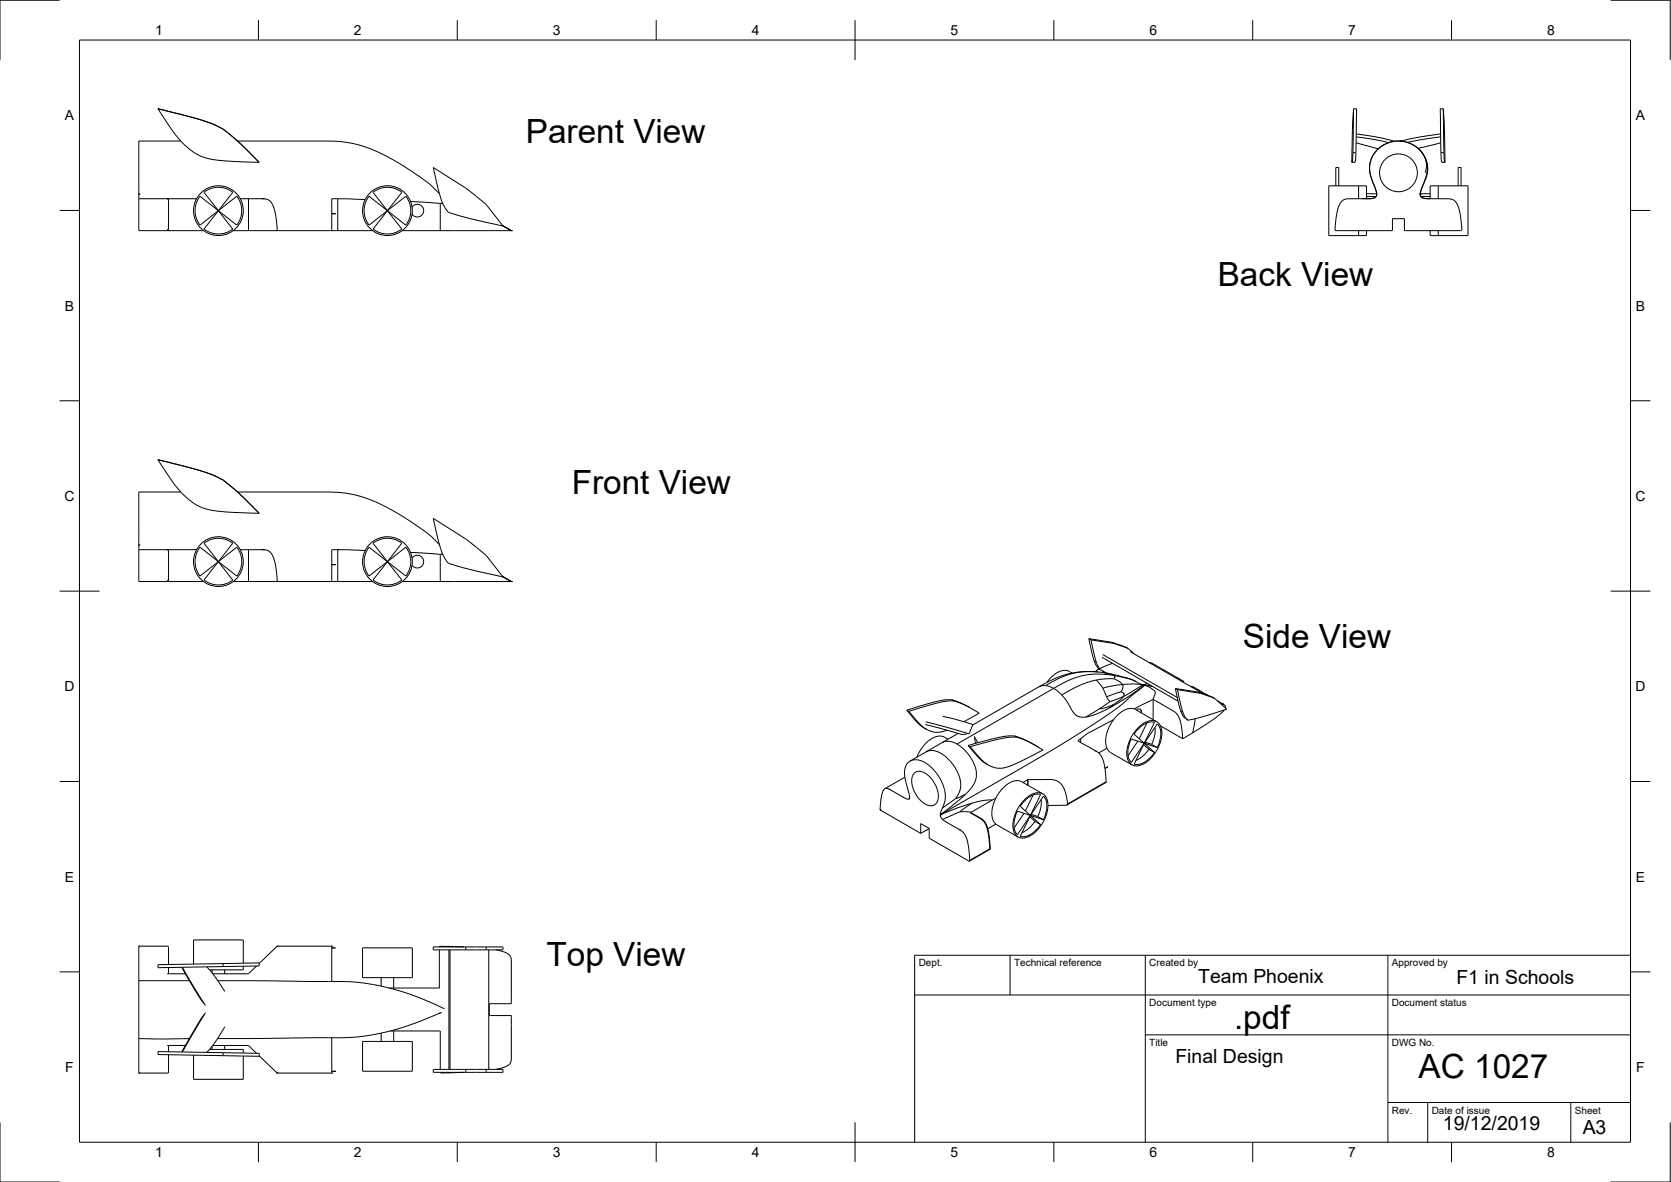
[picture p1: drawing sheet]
<svg xmlns="http://www.w3.org/2000/svg" width="420mm" height="297mm" viewBox="0 0 420 297" stroke-linecap="round" stroke-linejoin="round" font-family="sans-serif">
<!-- layer: Visible -->
<g fill="none" stroke="#000" stroke-width=".25">
<path d="M39.7 27.3l11.7 3.1 3 1.1 1.7 1M39.7 27.3l11 2.9 2.9 1 2.5 1.3M39.7 27.3l3.4 5.1 2.8 3.5a12.6 12.6 0 0 0 6.4 3.9l3.9 .6 9 .4M39.7 27.3h.1M45.4 35.4h-10.5v13.4M56.1 32.5l3.8 3.1 5.3 5.2M56.1 32.5h.1M59.7 35.4h22.6l5.4 .5 3.1 .7 3.2 1.2 4.8 2.3 3.3 2a33.4 33.4 0 0 1 8.4 6.5M340.2 38.4l-.1 1.7-.2 .7M340.2 38.4h.7M340.3 27.3h.8l-.2 11.1M340.3 27.3l-.1 11.1"/>
<path d="M340.3 27.3l-.4 13.5M340.9 38.4l-.2 2.3-.8 .1M341 35.9l5.6 1.5M341 34.4l4.7 .7 3.5 .7M341 33.7l5.9 .9 3.7 .9M346.1 37.9l1.9-1.5 1.6-.7 2.3-.3 1.9 .4 2.3 1.1 1.4 1.3 1.1 2.1 .3 1.7a23.5 23.5 0 0 1-1.8 6.5 1.19 1.19 0 0 0 1.5 1.4l5.9 .1a3.4 3.4 0 0 1 2.6 3.3l.5 4.3-.4 .4h-14.1v-3h-3v3h-14.1l-.3-.4 .3-3.4 .5-2.1 .6-1.3a3.8 3.8 0 0 1 3.3-.9h4.5a1.26 1.26 0 0 0 1.2-.7 1.26 1.26 0 0 0-.1-1.4l-1.4-3.7a6.5 6.5 0 0 1 1.5-6.2zM352 35.4l.4 .1zM356.6 37.3l1 1.1 .8 1.5 .3 2-.4 1.5M356.6 37.3l.3 .3M356.9 37.6a7.3 7.3 0 0 0-7.8-1.7 7.3 7.3 0 0 0-4.7 6.5l.2 1.6 1.5 4.1v1a1.58 1.58 0 0 1-1.8 .8h-1.7M356.9 37.6a7.2 7.2 0 0 1 .9 9l-.7 1.9M362.2 34.4l-8.4 1.4"/>
<path d="M362.2 33.7l-5 .7-4.8 1.1M362.3 35.9l-5.7 1.4M362.3 38.4l.2 2.3 .8 .1M362.3 38.4h.8M362.9 27.3h-.8l.2 11.1M362.9 27.3l.4 13.5M362.9 27.3l.2 11.1M363.1 38.4v1.7l.2 .7M34.9 48.8v1.1M34.9 49.9v8.1h16.3M34.9 48.8h.1M34.9 49.9h14.5h-.3"/>
<path d="M41.9 49.9h.5M42 49.9h.1M42 57.6l.4 .4M42 49.9l.4 .4v7.7M42.4 58h.1M50.3 49.3a5.9 5.9 0 0 0 0 7.3l4.6-3.7M51.3 48.3a5.9 5.9 0 0 1 7.2 0l-3.6 4.6zM54.9 52.9l3.6 4.7a5.9 5.9 0 0 1-7.2 0zM58.7 58h35M59.5 49.3a5.9 5.9 0 0 1 0 7.3l-9.2-7.3M59.5 49.3l-4.6 3.6M60.4 49.9h2.1"/>
<path d="M62.5 49.9h3.5a3 3 0 0 1 3.1 3l.6 4.7-.4 .4M62.5 49.9v8.1M65.8 49.9h.8M83.4 53.7v4.3M83.4 53.7h1.1zM83.4 53.7v-3.8h1.5v8.1M84.9 50l6.9 .2M92.8 49.3a5.9 5.9 0 0 0 0 7.3l4.6-3.7M97.4 52.9l-3.6 4.7a5.9 5.9 0 0 0 7.2 0M101 48.3a5.9 5.9 0 0 0-7.2 0l7.2 9.3M101 48.3l-3.6 4.6M101.2 58h9.5"/>
<path d="M102 49.3a5.9 5.9 0 0 1 0 7.3l-9.2-7.3M102 49.3l-4.6 3.6M103.2 50.6l7.5 .5M103.6 52a1.6 1.6 0 0 1 2.4-.3 1.6 1.6 0 0 1 0 2.4 1.6 1.6 0 0 1-2.4-.3M108.9 42.1l8.2 5.2 5.1 4.1 4.3 5.4-11.6-2.8a4 4 0 0 1-3.5-2.7l-1.2-3.6zM110.7 58h17.9M110.7 51.1v6.9M110.7 51.1h.6M111 51.1h.3zM111.2 51.1h.1M126.4 56.7l2.2 1.3M126.4 56.8l2.2 1.2"/>
<path d="M128.6 58h.1M335.9 46.7v-4.6h.7v4.6M341.6 46.7v3.2M341.6 58v1.2M343.6 49.9v-3.2h-9.5v12.5h9.5v-1.2M343.6 49.4h2.4M343.6 48.7h2.6M357.1 48.8h.1M357.1 48.9l.5 .7 .5 .2M357.1 48.7h2.5M357.2 48.4l-.1 .7M357.3 49.4h2.3"/>
<path d="M358.1 49.8h.1M358.1 49.8l1.4 .1M358.2 49.9h.1M358.2 49.9h.2M359.6 49.9v-3.2h9.5v12.5h-9.5v-1.2M361.6 46.7v3.2M361.6 58v1.2M366.6 46.7v-4.6h.8v4.6M39.7 115.5l10.7 2.8 3.4 1.2 2.3 1.1M39.7 115.5l11 2.9 2.9 1 2.5 1.2M39.7 115.5l3.4 5.1 2.8 3.5a14 14 0 0 0 10.7 4.5l8.6 .4M39.7 115.5h.1"/>
<path d="M34.9 137v1.1M34.9 138.1v8h16.3M34.9 137h.1M34.9 138.1h14.5h-.3M41.9 138.1h.5M42 138.1h.1M42 138.1l.4 .4v7.6M45.4 123.6h-10.5v13.4M50.3 137.5l4.6 3.6M51.3 136.5a5.9 5.9 0 0 1 7.2 0l-3.6 4.6zM56.1 120.6l4.1 3.4 5 5M56.1 120.6h.1"/>
<path d="M59.5 137.5a5.9 5.9 0 0 1 0 7.3l-4.6-3.7M59.5 137.5l-9.2 7.3a5.9 5.9 0 0 1 0-7.3M59.7 123.6h23.1l4.6 .4 3.1 .7 3.9 1.4 3.2 1.5 4.5 2.7a34 34 0 0 1 8.4 6.5M60.4 138.1h2.1M62.5 138.1h3.5a2.89 2.89 0 0 1 3 2.8l.7 4.9-.4 .3M62.5 138.1v8M65.8 138.1h.8M84.9 138.1l6.9 .3M84.9 138.1h-1.5v3.8M84.9 138.1h.1M84.9 138.1v8M92.8 137.5l4.6 3.6"/>
<path d="M101 136.5a5.9 5.9 0 0 0-7.2 0l3.6 4.6M101 136.5l-7.2 9.3a5.9 5.9 0 0 0 7.2 0M102 137.5a5.9 5.9 0 0 1 0 7.3l-4.6-3.7M102 137.5l-9.2 7.3a5.9 5.9 0 0 1 0-7.3M103.2 138.8l7.5 .5M108.9 130.3l8.2 5.2 5.1 4.1 4.3 5.4-11.6-2.8a4 4 0 0 1-3.5-2.8l-1.3-3.9zM110.7 139.3v6.8M110.7 139.3h.6M111 139.3h.3zM111.2 139.3h.1M42 145.8l.4 .3M42.4 146.1h.1"/>
<path d="M54.9 141.1l3.6 4.7a5.9 5.9 0 0 1-7.2 0zM58.7 146.1h35M83.4 141.9v4.2M83.4 141.9h1.1zM97.4 141.1l3.6 4.7M101.2 146.1h9.5M103.6 140.2a1.6 1.6 0 0 1 2.4-.3 1.6 1.6 0 0 1 0 2.4 1.6 1.6 0 0 1-2.4-.3M110.7 146.1h17.9M126.4 144.9l2.2 1.2M128.6 146.1h.1M228 178.5l2.8 3.2 2.2 1.6M228 178.5l.5 .3"/>
<path d="M228.5 178.8l2.6 3 2 1.6 1.6 .6 .7 .1 1.3-.2 1.4-.4M239.4 175.9h-1.8l-1.9 .3-7.7 2.3M239.4 175.9l2 .7 2.4 1.2M239.4 175.9l.5 .3M239.9 176.2l2.7 1 3.6 2-3.9 2.2M239.9 176.2l-3.1 .2-8.3 2.4M269.6 169.1a3.3 3.3 0 0 0-4.5 .4l-1.9 2M273.8 160.5l1.4 5.8 .4 .9 .8 .9M273.8 160.5l5.7 .9M273.8 160.5l.5 .3M274.3 160.8l1.2 5.1 .4 1.3 .6 .8M274.3 160.8l5.8 .9"/>
<path d="M275.5 168.8l.4-.5 .5-.1 1.8 .9M277.1 165.2l19.1 11M277.3 164.5l18.7 10.8M279.5 161.4l4.2 1.6M279.5 161.4l.6 .3M279.8 166.7l-3.8 1.6M280.1 161.7l3.6 1.3M283.7 163l1.5 1.3M284.2 163.8l18.4 10.6M285.5 178.3l5.3 3.1M285.5 178.3a3.8 3.8 0 0 0-4.2 1.1 9.3 9.3 0 0 0-3.2 8.1l.7 1.2 .5 .4 5.3 3.1M285.6 171.3l-1.4-.7-2.9-.8-5.1-.9-4.2-.1-3.7 .6-2.6 .9-3.2 1.6-17.9 10.3"/>
<path d="M286.5 171.8l1 .3M286.7 178.2l.2 .4 .1 .5a.74 .74 0 0 0-.3-.9 .74 .74 0 0 0-1 .2M287.5 172.1h.1M289 166.5l.9 .3 7.8 4.5M289 166.5h.1M289.9 175.8l5.1 2.9 1 .8 .8 1.8 .6 4.3M289.9 175.8l-4.8 2.3M289.9 175.8v5.1M295.5 173l1.4 5.7 .4 1 .7 .9M295.5 173l5.8 .9M295.5 173l.6 .3M296.1 173.3l1.2 5.5 .6 1.3 .8 .9"/>
<path d="M296.1 173.3l5.7 .9M297.2 171.2l.5 .1M297.7 171.3l-.2 .1M299.3 172.5l.7 .1 3.8 2.2M301.3 173.9l4.1 1.6M301.3 173.9l.5 .3M301.8 174.2l3.6 1.3M305.4 175.5l3 2.7-5.9 1.9-3.8 .9M306.1 176.1l1.8 1.1 .2 .7M307.8 178.4l-1.3 1.3-2.2 1.7-6.9 4.2M227.5 195.3l-5 2.9M229.8 194.4a2.41 2.41 0 0 1 3.4 .3 6.7 6.7 0 0 1 2.5 6.8 1.99 1.99 0 0 1-3.1 .5 6.8 6.8 0 0 1-3.1-7.1z"/>
<path d="M232.7 182.1l6.6 1.7a7.2 7.2 0 0 0 3.6 .7h.2M232.8 181.4l10.9 3M237.1 180l7.5 2.1M237.4 185.3l1 .5M237.5 185.2a4.5 4.5 0 0 0-5.2 2.1l-1.2 1.7-.6 1.3M240.9 184.3l-12.1 7M243.4 187.3l2.8 3.2 2.2 1.7M243.4 187.3l.5 .3M243.7 184.4v.1M244.6 182.1l-.9 2.3M244.6 182.1v.2M244.9 185.2l1 1.5"/>
<path d="M245 185.5l.4 1.3M255.2 185l-1.7-.1-1.9 .3-8.2 2.1M255.2 185l2.4 .9 3.6 1.9M255.2 185l.5 .3M255.7 185.3h-1.8l-1.7 .2-8.3 2.1M255.7 185.3l2.7 1 3.9 2.2-7.9 3.9-2 .6-1.4 .1-1.4-.3-1.6-.9-1.5-1.3-2.6-3M258.4 195.9h6.4l1.4 .6 .7 .7 1 2.1 .5 2.9-.3 .2h-4.6M258.4 195.9v1.4M258.4 195.9l-1.2 .7M259.8 199.8l-2 4M262.2 199.5l-5.3-3.1a3.8 3.8 0 0 0-4.2 1.2 9.3 9.3 0 0 0-3.2 8l.7 1.3 .5 .4 5.3 3M271.7 185.6v1"/>
<path d="M277.8 193.1l.3 3.5-9.8 5.7M277.8 193.1l.8-.4zM278.3 188l-2 1.2M280 180.9l-6.5 3.4-2 1.5a.33 .33 0 0 0-.4 .4 .33 .33 0 0 0 .4 .3l4.1 2.3 1 .8 .7 1.4 .5 2.1M284.4 185.7l3.3 1.1M284.5 185.7a5.3 5.3 0 0 0 0 5.9l6.5-9.7a5.2 5.2 0 0 1 0 6M285.2 184.5l2.5 2.3M285.2 184.5a5.3 5.3 0 0 1 5.1-3l-5.1 10.6M286.1 186.3l-2.5 3.7M286.3 182.7a4.3 4.3 0 0 1 4.3-1.5 3.4 3.4 0 0 1 1.5 3.9 9.5 9.5 0 0 1-5.2 7.2 2.6 2.6 0 0 1-2.7-.4 2.6 2.6 0 0 1-.9-2.6 9.9 9.9 0 0 1 3-6.6zM287.5 187.1l1.4 1.2M287.7 186.8l2.6 2.3"/>
<path d="M287.9 186.5l1.7 .6 1.4 .8-3.3-1.1M288.4 181.7l-2 4M288.9 188.3l1.4 .8M288.9 188.3l-1.3 1.5-2 1.3M290.3 189.1a5.3 5.3 0 0 1-5.1 2.9M290.4 182.8l-.1 2.3-.7 1.9M291.8 182.4l5.6 3.2M298.3 180.7l.4 .3M233.6 208.2l-2.1-1.2v2.4M233.6 208.2l-2.1 1.2M236.4 204.8l.2 .6 .7 .7 4.3 2.6 .9 .9 .5 1 .4 1.6 .4 4.2h-.2l-10-5.8v-2.4M236.4 204.8l1.2-3.3 .1-1.7-.5-2.4-.8-1.7-1.5-2.1-2.2-1.9-.9-.5-1.3-.3-1.5 .3-.7 .5-.5 .6-.4 1.6 .2 1.7 1.1 4.2v.9l-.2 .1h-.6l-4.4-2.5-.9-.2-.5 .5-.3 .8-.5 3.9 .2 .4 10 5.7"/>
<path d="M236.4 204.8h.1M244.2 204.1l-.2 .1 3 1.7 .9 1.1 .7 2.3 .4 4.1M244.2 204.1h.1M248.9 213.3l.1 .1M249 213.4l-5.2 3M250.4 200.6l-6.2 3.5M250.4 207.1l-2 1.2M255.8 203.8a5.3 5.3 0 0 0 0 6l6.6-9.7a5.3 5.3 0 0 1 0 5.9zM257.5 204.4l-2.5 3.7M257.7 200.9a4.3 4.3 0 0 1 4.2-1.5 3.4 3.4 0 0 1 1.6 3.8 9.5 9.5 0 0 1-5.2 7.2 2.6 2.6 0 0 1-2.7-.3 2.6 2.6 0 0 1-.9-2.6 9.9 9.9 0 0 1 3-6.6zM258.9 205.2l1.3 1.2M259.3 204.6l1.6 .6"/>
<path d="M260.2 206.4l-1.3 1.6-1.9 1.2M260.2 206.4l1.4 .8-5.1-4.6a5.3 5.3 0 0 1 5.2-2.9l-5.2 10.5M260.9 205.2l1.5 .8M261.7 207.2a5.3 5.3 0 0 1-5.2 3M261.8 200.9l-.2 2.4-.7 1.9M34.9 237.8h7.4l.1 4.6M34.9 237.8h.1M34.9 237.8v8.7M69.7 237.8h.1M69.7 237.8l-4.5 4.3M69.7 237.8h13.7M83.4 237.8v.4"/>
<path d="M83.4 238.2v8.5M83.4 237.8h.1M83.4 238.2h.7M84.1 238.2h.1M91.2 238.2h12.5v7.5h-12.5zM110.5 238.7v9.6h-12.6M110.5 238v-.2l6.1 .2M112.9 238.7v30M113.2 238.7v30M117.1 238.7h5.1M117.1 238h5.1M117.1 238v.7"/>
<path d="M117.1 238h-8.2v.7h8.2M122.2 238v.7M122.2 238h4.3v.7h-4.3M122.9 238.7v30M124.7 238.7l2.2 .6 1 .5a1.63 1.63 0 0 1 .7 1.5v10.9h-5.5l-.1 .2 .1 2.8h5.5l-.1 11.5-.3 .6-.8 .6-2.7 .8M34.9 246.5v14.5M34.9 246.5h12.7M42 244.7h4.6M42.4 243.1v1.6M45.7 243.1l3.3 5.7 2.3 3.4M45.8 243.1l5.8 9.6M51.4 254.9l-1.7 2.5-4 7"/>
<path d="M51.6 254.5l-5.8 9.9M51.6 252.7h.1M52 243l2 2.3 2.5 3.8M53.3 243.7v.8M53.5 244.7h9M54.8 246.5l33.1 .2 3.9 .4 3.9 .7a71.4 71.4 0 0 1 16 5.7M56.1 242.2l9.1-.2v.7l-9.1 .2M56.1 242.2l-16.4 .2v.8l16.4-.3M56.1 242.2v.7M56.5 243.7v1M56.5 258l-2.8 4.5-1.7 2M61.2 242.8v.9h-8.5"/>
<path d="M61.2 242.1v-5.9h-12.5v6.1M62.5 244.7h.1M64.5 242.7l-2 2M95.8 245.7v2.1M95.8 259.6v2.1M98.1 259.1h12.6v9.6M99 245.7v2.6M99 259.1v2.6M110.7 254.5l-6.4 2.6-4.4 1.5-4.7 1.2-4.8 .7-5.3 .3-30.4 .2M111.1 254.5l-.8 .2M111.7 253.5h.1M34.9 261v8.7"/>
<path d="M34.9 269.7h.1M34.9 261h12.7M42 262.7h4.6M42.4 265.1l-.1 4.5-7.4 .1M42.4 262.7v1.6M48.7 265.2v6h12.5v-5.8M52.7 263.7h8.5v.9M53.3 262.9v.8M53.5 262.7h9M56.1 264.5l-16.4-.2v.7l16.4 .3M56.1 264.5l9.1 .2v.8l-9.1-.2M56.1 264.5v.8"/>
<path d="M56.5 262.7v1M62.5 262.7l2 2M62.5 262.7h.1M65.2 265.3l4.5 4.4M69.7 269.7h.1M69.7 269.7h13.7M83.4 269.7h.1M83.4 269.2h1.1zM83.4 269.2v.5M83.4 260.8v8.4M91.2 261.7h12.5v7.5h-12.5zM110.7 269.5v.1l5.9-.1"/>
<path d="M117.1 268.7h5.1M117.1 269.5h5.1M117.1 268.7h-8.2v.8h8.2M117.1 268.7v.8M122.2 268.7h4.3v.8h-4.3M122.2 268.7v.8"/>
<circle cx="54.9" cy="52.9" r="6.3"/>
<circle cx="97.4" cy="52.9" r="6.3"/>
<circle cx="351.6" cy="43.4" r="4.8"/>
<circle cx="54.9" cy="141.1" r="6.3"/>
<circle cx="97.4" cy="141.1" r="6.3"/>
</g>
<!-- layer: Visible Narrow -->
<g fill="none" stroke="#000" stroke-width=".25">
<path d="M262.9 172.3l2 .7M262.9 172.3h-.8l-.9 .3M264.9 173l2.1 1.6M264.9 173l-24.3 14M267 174.6l1.1 1.5 2.1 3.3 1.4 .8h1.4M275.1 166.1l.6 .3M275.6 170.9l1.7 2M275.6 170.9l-3.9 1.2-4.7 2.5M276.2 168.9l-3.8-.1-2.9 .5-2.9 1-3.7 2M276.4 178.1l-3.4 2.1M277.3 172.9l.9 2.2M277.6 169.1l2.5 .6"/>
<path d="M278.2 175.1l.9 1.2M278.7 178l-3.3 1.5-2.4 .7M279.1 176.3l-2.7 1.8M279.8 177.1l-1.5 .6-1.9 .4M279.8 177.1l-1.1 .9M280 170.6l1.5 .7 .7 .7M280 170.6h-2.5l-1.9 .3M280.1 169.7l4.4 1.1 2.1 1.1 .9 .2M280.1 169.7l.3 .5-.4 .4M280.1 169.7l-3.9-.3-3.6 .3-3.8 1.2-3.9 2.1M281.5 162l.5 .4M281.8 173.8l.8 .5-.1 .7"/>
<path d="M281.8 173.8l-3.6 1.3M282.2 172l3.3-.1 2 .2M282.2 172l.1 .9-.5 .9M282.2 172l-2.3 .3-2.6 .6M282.5 175l-3.4 1.3M282.5 175l-1 1.1-1.7 1M287.3 172.1h.3zM287.4 172.1h.1M287.5 172.1h.1M287.5 172.1l1.7 .1M287.5 172.1l2.4 .4M287.5 172.1l-5 2.9"/>
<path d="M287.5 172.1l-3.2 2.6-5.6 3.3M287.5 172.1l.2 .2-.3 .3-6 5-10.3 6.9-8.5 5.2-26.2 15.1M287.5 172.1l1.7 .7 1.2 1.1 .1 .3-.6 1.6M288.4 171.7l-.9 .4M295.7 170.4h.5M296.8 171l.6 .1M296.9 178.7l.5 .3M299.7 172.7h.5M300.9 173.4h.5M303.2 174.6l.5 .3M232.9 188.9l1.5-.3 2 .6 1.6 1.1 2.1 2.5 1 2.1 .5 2.1-.3 1.7-1.1 2M236.9 186.6l.7-.3h1l2 .7"/>
<path d="M240.6 187l1.6 1.1 1.4 1.7 1.1 1.6 .7 2.1 .1 1.7-.4 1.5-1 1.6-1.3 1.3M242.8 199.6l-2.6 1.1M242.8 199.6l-2.5 2.2-3.9 3M278.1 196.5l-9.7 5.5M300.5 180.6l-.6 3.6M240.2 200.7l-3.2 2.4M241.3 204l-4.3 1.9M241.3 204l2.9 .1M244 204.2l2.8 1.7 1 1.2 .8 2.7 .3 3.5-5.1 2.9M244.4 201.9l-3.1 2.1M244.4 201.9l-3.6 1.1-4.4 1.8M249.6 201l-2.4 .2-2.8 .7"/>
</g>
<!-- layer: Border -->
<g fill="none" stroke="#000" stroke-width=".25">
<path d="M15 .1h-15v15M20 10.1h390v276.9h-390zM65 5.1v5M115 5.1v5M165 5.1v5M215 5.1v10M265 5.1v5M315 5.1v5M365 5.1v5M405 .1h15v15M15 52.9h5M410 52.9h5"/>
<path d="M15 100.7h5M410 100.7h5M15 148.6h10M405 148.6h10M15 196.4h5M410 196.4h5M15 244.2h5M410 244.2h5M0 282.1v14.9h15M65 287v5M115 287v5M165 287v5"/>
<path d="M215 282.1v9.9M265 287v5M315 287v5M365 287v5M420 282.1v14.9h-15"/>
</g>
<!-- layer: TitleBlock -->
<path d="M230 250h180M254 240.1v9.9M288 240.1v46.9M349 240.1v46.9M288 260.1h122M349 277.1h61M359 277.1v9.9M395 277.1v9.9M230 287v-46.9h180v46.9" fill="none" stroke="#000" stroke-width=".25"/>
<g font-size="8.4">
<text x="132.2" y="35.8">Parent View</text>
<text x="306.2" y="71.8">Back View</text>
<text x="143.7" y="124">Front View</text>
<text x="312.5" y="162.8">Side View</text>
<text x="137.4" y="242.7">Top View</text>
<text x="310.3" y="258.7">.pdf</text>
<text x="356.7" y="270.8">AC 1027</text>
</g>
<g font-size="4.9">
<text x="301.3" y="247.1">Team Phoenix</text>
<text x="366.2" y="247.4">F1 in Schools</text>
<text x="295.6" y="267.1">Final Design</text>
<text x="362.8" y="283.9">19/12/2019</text>
<text x="398" y="284.9">A3</text>
</g>
<g font-size="3.5">
<text x="39" y="8.8">1</text>
<text x="89" y="8.8">2</text>
<text x="139" y="8.8">3</text>
<text x="189" y="8.8">4</text>
<text x="239" y="8.8">5</text>
<text x="289" y="8.8">6</text>
<text x="339" y="8.8">7</text>
<text x="389" y="8.8">8</text>
<text x="16.3" y="30.2">A</text>
<text x="411.3" y="30.2">A</text>
<text x="16.3" y="78">B</text>
<text x="411.3" y="78">B</text>
<text x="16.2" y="125.9">C</text>
<text x="411.2" y="125.9">C</text>
<text x="16.2" y="173.7">D</text>
<text x="411.2" y="173.7">D</text>
<text x="16.3" y="221.6">E</text>
<text x="411.3" y="221.6">E</text>
<text x="16.4" y="269.4">F</text>
<text x="411.4" y="269.4">F</text>
<text x="39" y="290.8">1</text>
<text x="89" y="290.8">2</text>
<text x="139" y="290.8">3</text>
<text x="189" y="290.8">4</text>
<text x="239" y="290.8">5</text>
<text x="289" y="290.8">6</text>
<text x="339" y="290.8">7</text>
<text x="389" y="290.8">8</text>
</g>
<g font-size="2.5">
<text x="231" y="242.9">Dept.</text>
<text x="255" y="242.9">Technical reference</text>
<text x="289" y="242.9">Created by</text>
<text x="350" y="242.9">Approved by</text>
<text x="289" y="252.8">Document type</text>
<text x="350" y="252.8">Document status</text>
<text x="289" y="262.9">Title</text>
<text x="350" y="262.9">DWG No.</text>
<text x="350" y="279.9">Rev.</text>
<text x="360" y="279.9">Date of issue</text>
<text x="396" y="279.9">Sheet</text>
</g>
</svg>
